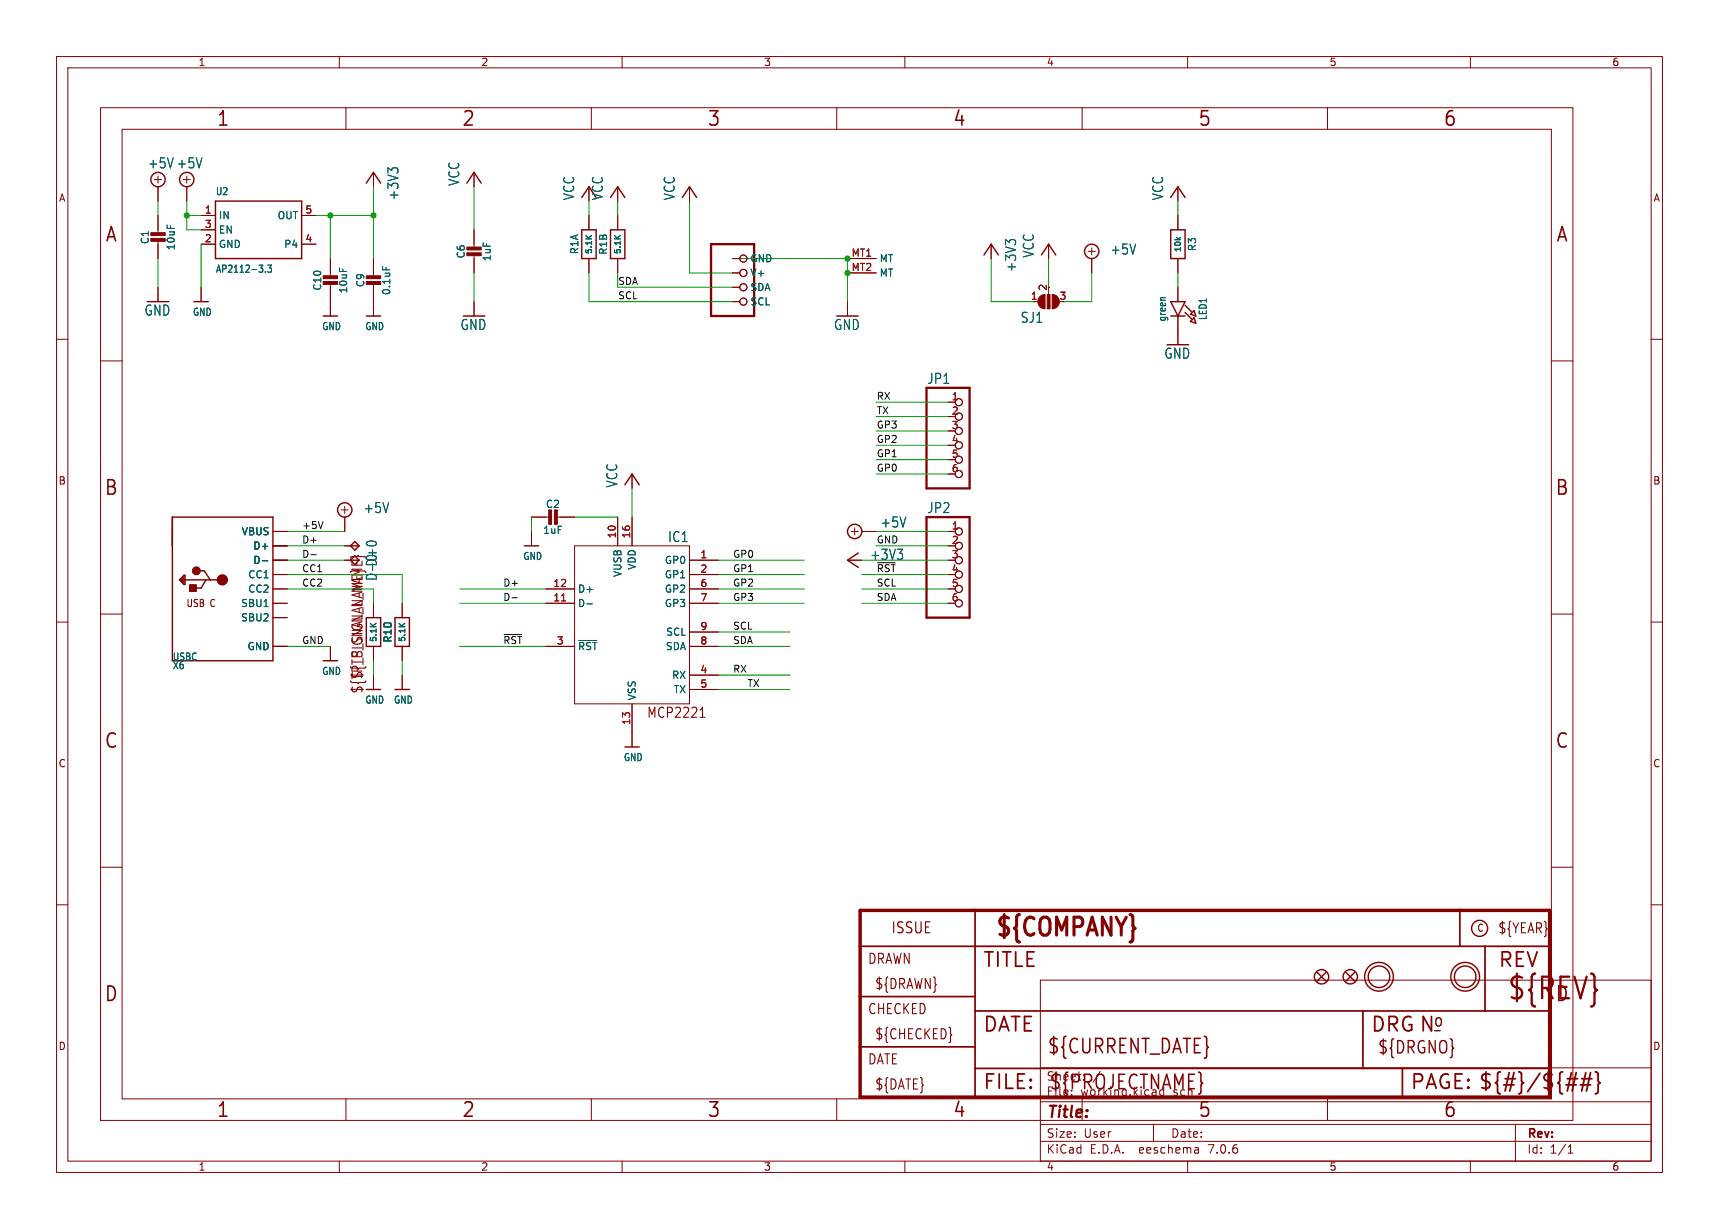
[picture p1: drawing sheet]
<svg xmlns="http://www.w3.org/2000/svg" width="304mm" height="217mm" viewBox="0 0 304 217" stroke-linecap="round" stroke-linejoin="round" font-family="sans-serif">
<g fill="none" stroke="#840000" stroke-width=".18">
<path d="M10 10h284v197.3h-284zM12 12h280v193.3h-280zM17.8 19h260.3v179.1h-260.3zM60 10v2M61.2 19v3.9M104.6 19v3.9M110 10v2M148 19v3.9M160 10v2M191.3 19v3.9M210 10v2M234.7 19v3.9"/>
<path d="M260 10v2M21.6 22.9h252.7v171.4h-252.7zM27.3 31.7h1.3M27.9 31.1v1.3M27.9 33v2.6M27.9 38.1v3.3M32.4 31.7h1.3M33 31.1v1.3M33 33v2.6M35.6 38.1h2.5M53.3 38.1h2.6M66 30.5v2.5"/>
<path d="M83.8 30.5v2.5M104.1 38.1v2.5M109.2 33v2.6M109.2 38.1v2.5M121.9 33v2.6M208.3 33v2.6M208.3 38.1v2.5M10 60h2M27.9 42.4v3.3M27.9 50.8v2.5M35.6 43.2h2.5M35.6 40.6h2.5"/>
<path d="M35.6 50.8v2.5M53.3 43.2h2.6M58.4 45.7v3.3M58.4 50v5.9M66 45.7v3.3M66 50v5.9M83.8 40.6v3.3M83.8 45v3.3M83.8 53.3v2.6M104.1 45.7v2.6M109.2 45.7v2.6M129.5 48.3h1.3"/>
<path d="M129.5 45.7h1.3M129.5 50.8h1.3M129.5 53.3h1.3M149.9 53.3v2.6M149.9 48.3h5M149.9 45.7h5M175.3 43.2v2.5M182.9 53.3h.9M185.4 43.2v2.5M185.4 50.8v2.2M192.4 44.4h1.3M193 43.8v1.3"/>
<path d="M193 45.7v2.6M208.3 45.7v2.6M208.3 50.8v2.5M208.3 55.9v5.1M292 60h2M17.8 63.8h3.8M167.6 71.1h1.3M167.6 76.2h1.3M274.3 63.8h3.8M48.3 94h2.5M48.3 99.1h2.5M48.3 96.5h2.5"/>
<path d="M60.3 90.2h1.3M61 89.5v1.3M61 91.4v2.6M61 99.1h2.5M61 96.5h2.5M94 91.4h3.3M94 94v2.5M98.3 91.4h3.3M101.6 96.5h20.3v28h-20.3zM109.2 91.4v5.1M111.8 83.8v2.6M111.8 91.4v5.1"/>
<path d="M121.9 99.1h5.1M149.9 99.1h2.5M150.5 94h1.3M151.1 93.3v1.3M152.4 94h2.5M167.6 81.3h1.3M167.6 83.8h1.3M167.6 94h1.3M167.6 99.1h1.3M10 110h2M17.8 108.6h3.8M48.3 106.7h2.5"/>
<path d="M48.3 104.1h2.5M48.3 101.6h2.5M48.3 114.3h2.5M48.3 109.2h2.5M58.4 114.3v2.5M66 106.7v2.5M66 114.3v2.5M66 119.4v2.5M71.1 106.7v2.5M71.1 114.3v2.5M71.1 119.4v2.5M96.5 106.7h5.1"/>
<path d="M96.5 104.1h5.1M96.5 114.3h5.1M121.9 106.7h5.1M121.9 104.1h5.1M121.9 101.6h5.1M121.9 114.3h5.1M121.9 119.4h5.1M121.9 111.8h5.1M167.6 106.7h1.3M167.6 104.1h1.3M274.3 108.6h3.8M292 110h2"/>
<path d="M111.8 124.5v7.6M121.9 121.9h5.1M10 160h2M17.8 153.4h3.8M274.3 153.4h3.8M292 160h2M184 173.3h108v32h-108zM61.2 194.3v3.8M104.6 194.3v3.8M148 194.3v3.8M184 198.8h108M184 194.8h108"/>
<path d="M184 188.8h108M191.3 194.3v3.8M204 198.8v3M234.7 194.3v3.8M268 198.8v6.5M60 205.3v2M110 205.3v2M160 205.3v2M184 201.8h108M210 205.3v2M211.8 203l.1 .9M211.9 203.8l-.1 .1"/>
<path d="M211.9 203.3h-.1M260 205.3v2M277.3 203.9h.8M277.3 202.8l.4-.4v1.5"/>
<circle cx="131.4" cy="53.3" r=".63"/>
<circle cx="131.4" cy="45.7" r=".63"/>
<circle cx="131.4" cy="50.8" r=".63"/>
<circle cx="131.4" cy="48.3" r=".63"/>
<circle cx="169.5" cy="73.7" r=".63"/>
<circle cx="169.5" cy="76.2" r=".63"/>
<circle cx="169.5" cy="78.7" r=".63"/>
<circle cx="169.5" cy="71.1" r=".63"/>
<circle cx="169.5" cy="94" r=".63"/>
<circle cx="169.5" cy="96.5" r=".63"/>
<circle cx="169.5" cy="83.8" r=".63"/>
<circle cx="169.5" cy="81.3" r=".63"/>
<circle cx="169.5" cy="99.1" r=".63"/>
<circle cx="169.5" cy="104.1" r=".63"/>
<circle cx="169.5" cy="106.7" r=".63"/>
<circle cx="169.5" cy="101.6" r=".63"/>
</g>
<g fill="none" stroke="#840000" stroke-width=".25">
<path d="M38.1 35.6h15.2v10.1h-15.2zM64.8 32.4l1.2-1.9 1.3 1.9M82.5 32.4l1.3-1.9 1.3 1.9M104.1 33l-1.2 1.9M107.9 34.9l1.3-1.9 1.3 1.9M120.6 34.9l1.3-1.9 1.3 1.9M207 34.9l1.3-1.9 1.2 1.9M34.3 53.3h2.5M57.1 55.9h2.6M64.8 55.9h2.5M102.9 40.6h2.5v5.1h-2.5zM107.9 40.6h2.6v5.1h-2.6z"/>
<path d="M174 45.1l1.3-1.9 1.2 1.9M184.1 45.1l1.3-1.9 1.3 1.9M207 55.9h2.5M207 40.6h2.5v5.1h-2.5zM207 53.3h2.5l-1.2 2.6zM209.5 54l1.3 1.2M209.5 55.2l1.3 1.3M210.5 55.6l.6-.7 .4 1zM210.5 56.8l.6-.6 .4 .9zM30.5 91.4h17.8v25.4h-17.8zM30.5 91.4l-.1 5.1M62.7 95.8l.8 .7-.8 .8-.7-.8z"/>
<path d="M92.7 96.5h2.5M110.5 85.7l1.3-1.9 1.2 1.9M151.8 97.8l-1.9 1.3 1.9 1.2M31.9 102.5l.4-.4v.8l-.2-.2v-.2M32.5 101.7h.2v1.6h-.2l-.8-.8zM32.5 101.7v1.4M32.7 102.5h6.6M35.1 100.9h1l1.1 1.6M36.4 102.5l-.8 1.5h-1.2M57.1 116.8h2.6M64.8 109.2h2.5v5.1h-2.5zM69.8 109.2h2.6v5.1h-2.6z"/>
<path d="M64.8 121.9h2.5M69.8 121.9h2.6M110.5 132.1h2.5M232.9 172l1.5 1.5M234.4 172l-1.5 1.5M238 172l1.5 1.5M239.5 172l-1.5 1.5"/>
<circle cx="27.9" cy="31.7" r="1.27"/>
<circle cx="33" cy="31.7" r="1.27"/>
<circle cx="193" cy="44.4" r="1.27"/>
<circle cx="61" cy="90.2" r="1.27"/>
<circle cx="151.1" cy="94" r="1.27"/>
<circle cx="233.7" cy="172.7" r="1.27"/>
<circle cx="238.8" cy="172.7" r="1.27"/>
<circle cx="243.8" cy="172.7" r="2.54"/>
<circle cx="243.8" cy="172.7" r="1.9"/>
<circle cx="259.1" cy="172.7" r="2.54"/>
<circle cx="259.1" cy="172.7" r="1.9"/>
<circle cx="261.6" cy="164.2" r="1.42"/>
</g>
<g fill="#840000" stroke="#840000" stroke-width=".18">
<path d="M64.8 49.8h2.5v.5h-2.5z"/>
<path d="M64.8 48.8h2.5v.5h-2.5z"/>
<path d="M57.1 49.8h2.6v.5h-2.6z"/>
<path d="M57.1 48.8h2.6v.5h-2.6z"/>
<path d="M82.5 44.7h2.6v.5h-2.6z"/>
<path d="M82.5 43.7h2.6v.5h-2.6z"/>
<path d="M26.7 42.2h2.5v.5h-2.5z"/>
<path d="M26.7 41.1h2.5v.6h-2.5z"/>
<path d="M33.5 103.4h1.2v1.2h-1.2z"/>
<path d="M97 90.2h.5v2.5h-.5z"/>
<path d="M98 90.2h.6v2.5h-.6z"/>
<path d="M183.9 52.4l.4-.2 .5-.1v2.5a1.27 1.27 0 0 1-1.2-.8 1.27 1.27 0 0 1 .3-1.4z"/>
<path d="M185.2 52.1h.5v2.5h-.5z"/>
<path d="M186.1 52.1a1.27 1.27 0 0 1 1.2 1.2 1.27 1.27 0 0 1-1.2 1.3z"/>
<circle cx="34.7" cy="100.9" r=".7"/>
</g>
<path d="M69.3 30.2l-.7-.5v.9M69.4 29.7h.8M46.9 48v.1M47.3 46.9h.7l-.3 .5 .3 .1v.5l-.2 .1-.5-.1M67.6 47.1v.6M178.5 42.9l-.7-.5v.9M178.7 42.4h.7M46.4 99.2h.9M158.7 97.1h.9l-.5 .7M159.5 98v.7M102.3 113.3h3.2M103.8 106.8h.9" fill="none" stroke="#006464" stroke-width=".18"/>
<path d="M125.7 43.2h7.6v12.7h-7.6zM163.8 68.6h7.6v17.8h-7.6zM163.8 91.4h7.6v17.8h-7.6z" fill="none" stroke="#840000" stroke-width=".41"/>
<path d="M123.8 126.8h.9M124.1 125.3l.1-.2v1.7M168.2 182.9l.1 .1-.1 .1" fill="none" stroke="#840000" stroke-width=".19"/>
<path d="M99.3 106.3h.7" fill="none" stroke="#a90000" stroke-width=".18"/>
<circle cx="39.3" cy="102.5" r=".5" fill="none" stroke="#840000" stroke-width="1"/>
<path d="M152.1 161h121.9v33h-121.9z" fill="none" stroke="#840000" stroke-width=".61"/>
<path d="M152.1 176.2h20.3M152.1 167.3h121.9M172.4 161v33M172.4 178.8h101.6M241 178.8v10.1M258.1 161v6.3M262.6 167.3v11.5M152.1 185.1h20.3M172.4 188.9h101.6M248 188.9v5.1" fill="none" stroke="#840000" stroke-width=".3"/>
<path d="M276.9 191.8h1.8M277.1 190.8h1.9M278.7 189.7l-.7 3.2M279.4 191.8h1.9M279.7 190.8h1.8M280.4 189.7l-.7 3.2M281.3 189.7l-.8 3.2M282.1 189.5l.4 .2 .1 .2v1.2l.3 .4-.3 .3v1.2l-.1 .3-.4 .1" fill="none" stroke="#840000" stroke-width=".32"/>
<path d="M55 98.1h.9M57.1 92.2l-.4 1.3M89.1 112.2h3.2M90.5 105.7h1" fill="none" stroke="#0f0f0f" stroke-width=".18"/>
<g fill="none" stroke="#009600" stroke-width=".18">
<path d="M27.9 35.6v2.5M33 35.6v5h2.6M33 38.1h2.6M55.9 38.1h10.1M58.4 38.1v7.6M66 33v12.7M83.8 33v7.6M104.1 35.6v2.5M109.2 35.6v2.5M121.9 35.6v12.7h7.6M208.3 35.6v2.5M27.9 45.7v5.1"/>
<path d="M35.6 43.2v7.6M83.8 48.3v5M104.1 48.3v5h25.4M109.2 48.3v2.5h20.3M129.5 45.7h20.4v7.6M175.3 45.7v7.6h7.6M185.4 45.7v5.1M193 48.3v5h-5M208.3 48.3v2.5M154.9 73.7h12.7M154.9 76.2h12.7M154.9 71.1h12.7"/>
<path d="M154.9 78.7h12.7M50.8 96.5h10.2M50.8 94h10.2M50.8 99.1h10.2M94 91.4v2.6M101.6 91.4h7.6M111.8 86.4v5M127 99.1h15.2M152.4 99.1h15.2M154.9 96.5h12.7M154.9 94h12.7M154.9 81.3h12.7"/>
<path d="M154.9 83.8h12.7M50.8 104.1h15.2v2.6M50.8 101.6h20.3v5.1M50.8 114.3h7.6M66 116.8v2.6M71.1 116.8v2.6M81.3 104.1h15.2M81.3 114.3h15.2M81.3 106.7h15.2M127 104.1h15.2M127 101.6h15.2M127 114.3h12.7"/>
<path d="M127 106.7h15.2M127 119.4h12.7M127 111.8h12.7M152.4 104.1h15.2M152.4 101.6h15.2M152.4 106.7h15.2M127 121.9h12.7"/>
</g>
<g fill="#009600" stroke="#009600" stroke-width=".18">
<circle cx="66" cy="38.1" r=".46"/>
<circle cx="58.4" cy="38.1" r=".46"/>
<circle cx="149.9" cy="48.3" r=".46"/>
<circle cx="33" cy="38.1" r=".46"/>
<circle cx="149.9" cy="45.7" r=".46"/>
</g>
<text font-size="5.3" fill="#840000" x="266.4" y="177.3">${REV}</text>
<text font-size="4.4" fill="#840000" x="175.7" y="166.3">${COMPANY}</text>
<g font-size="3.5" fill="#840000">
<text x="38.2" y="22.7">1</text>
<text x="81.6" y="22.7">2</text>
<text x="125" y="22.7">3</text>
<text x="168.4" y="22.7">4</text>
<text x="211.8" y="22.7">5</text>
<text x="255.1" y="22.7">6</text>
<text x="18.5" y="43.1">A</text>
<text x="275" y="43.1">A</text>
<text x="18.3" y="87.9">B</text>
<text x="274.9" y="87.9">B</text>
<text x="18.3" y="132.7">C</text>
<text x="274.9" y="132.7">C</text>
<text x="173.7" y="171.4">TITLE</text>
<text x="264.8" y="171.4">REV</text>
<text x="18.3" y="177.4">D</text>
<text x="274.9" y="177.4">D</text>
<text x="173.7" y="182.9">DATE</text>
<text x="242.3" y="182.9">DRG N</text>
<text x="185.1" y="186.7">${CURRENT_DATE}</text>
<text x="38.2" y="197.9">1</text>
<text x="81.6" y="197.9">2</text>
<text x="125" y="197.9">3</text>
<text x="168.4" y="197.9">4</text>
<text x="173.7" y="193">FILE:</text>
<text x="185.4" y="193">${PROJECTNAME}</text>
<text x="211.8" y="197.9">5</text>
<text x="249.3" y="193">PAGE: ${#}/${##}</text>
<text x="255.1" y="197.9">6</text>
</g>
<g font-size="3" fill="#840000">
<text x="253.4" y="181.9">o</text>
<text x="243.5" y="186.6">${DRGNO}</text>
</g>
<text font-size="2.8" fill="#840000" x="185" y="198.2">Title:</text>
<text font-size="2.7" fill="#840000" x="157.5" y="165.3">ISSUE</text>
<g font-size="2.5" fill="#006464">
<text x="26.1" y="30">+5V +5V</text>
<text x="70.7" y="35.5" transform="rotate(-90 70.7 35.5)">+3V3</text>
<text x="81.4" y="33" transform="rotate(-90 81.4 33)">VCC</text>
<text x="101.7" y="35.5" transform="rotate(-90 101.7 35.5)">VCC</text>
<text x="106.8" y="35.5" transform="rotate(-90 106.8 35.5)">VCC</text>
<text x="119.5" y="35.5" transform="rotate(-90 119.5 35.5)">VCC</text>
<text x="205.9" y="35.5" transform="rotate(-90 205.9 35.5)">VCC</text>
<text x="183" y="45.7" transform="rotate(-90 183 45.7)">VCC</text>
<text x="196.3" y="45.2">+5V</text>
<text x="179.9" y="48.2" transform="rotate(-90 179.9 48.2)">+3V3</text>
<text x="25.5" y="56">GND</text>
<text x="81.3" y="58.6">GND</text>
<text x="147.4" y="58.6">GND</text>
<text x="180.4" y="57.3">SJ1</text>
<text x="205.8" y="63.6">GND</text>
<text x="163.9" y="68.1">JP1</text>
<text x="109.4" y="86.3" transform="rotate(-90 109.4 86.3)">VCC</text>
<text x="64.2" y="90.9">+5V</text>
<text x="155.6" y="93.5">+5V</text>
<text x="163.9" y="90.9">JP2</text>
<text x="118" y="96.1">IC1</text>
<text x="153.8" y="99.2">+3V3</text>
<text x="66.9" y="102.8" transform="rotate(-90 66.9 102.8)">D-0D+0</text>
</g>
<g font-size="2.5" fill="#840000">
<text x="64.4" y="122.8" transform="rotate(-90 64.4 122.8)">${TP_SIGNAL_NAME}</text>
<text x="64.4" y="120.2" transform="rotate(-90 64.4 120.2)">${TP_SIGNAL_NAME}</text>
<text x="114.3" y="127.2">MCP2221</text>
<text x="264.8" y="165.3">${YEAR}</text>
<text x="153.4" y="170.7">DRAWN</text>
<text x="153.4" y="179.6">CHECKED</text>
<text x="154.6" y="175.2">${DRAWN}</text>
<text x="154.6" y="184">${CHECKED}</text>
<text x="153.4" y="188.5">DATE</text>
<text x="154.6" y="192.9">${DATE}</text>
</g>
<g font-size="2.1" fill="#840000">
<text x="185" y="191.3">Sheet:</text>
<text x="193.2" y="191.3">/</text>
<text x="185" y="194">File:</text>
<text x="191" y="194">working.kicad_sch</text>
<text x="185" y="201.4">Size:</text>
<text x="191.6" y="201.4">User</text>
<text x="207" y="201.4">Date:</text>
<text x="270" y="201.6">Rev:</text>
<text x="185" y="204.2">KiCad</text>
<text x="192.7" y="204.2">E.D.A.</text>
<text x="201.6" y="204.2">eeschema</text>
<text x="213.9" y="204.2">7.0.6</text>
<text x="270" y="204.2">Id:</text>
<text x="274" y="204.2">1/1</text>
</g>
<g font-size="1.8" fill="#840000">
<text x="35" y="11.9">1</text>
<text x="85" y="11.9">2</text>
<text x="135" y="11.9">3</text>
<text x="185" y="11.9">4</text>
<text x="235" y="11.9">5</text>
<text x="285" y="11.9">6</text>
<text x="10.3" y="35.9">A</text>
<text x="292.3" y="35.9">A</text>
<text x="10.3" y="85.9">B</text>
<text x="292.2" y="85.9">B</text>
<text x="32.9" y="107.5">USB C</text>
<text x="10.3" y="135.9">C</text>
<text x="292.2" y="135.9">C</text>
<text x="261.1" y="165">C</text>
<text x="10.3" y="185.9">D</text>
<text x="292.2" y="185.9">D</text>
<text x="35" y="207.2">1</text>
<text x="85" y="207.2">2</text>
<text x="135" y="207.2">3</text>
<text x="185" y="207.2">4</text>
<text x="235" y="207.2">5</text>
<text x="285" y="207.2">6</text>
</g>
<g font-size="1.8" fill="#006464">
<text x="38.1" y="34.7">U2</text>
<text x="38.6" y="39">IN</text>
<text x="38.6" y="41.5">EN</text>
<text x="49" y="39">OUT</text>
<text x="26.5" y="43.3" transform="rotate(-90 26.5 43.3)">C1</text>
<text x="31.1" y="44.4" transform="rotate(-90 31.1 44.4)">10uF</text>
<text x="38.6" y="44">GND</text>
<text x="50.1" y="44">P4</text>
<text x="82.4" y="45.8" transform="rotate(-90 82.4 45.8)">C6</text>
<text x="87" y="46.3" transform="rotate(-90 87 46.3)">1uF</text>
<text x="102.5" y="45.1" transform="rotate(-90 102.5 45.1)">R1A</text>
<text x="107.5" y="45.2" transform="rotate(-90 107.5 45.2)">R1B</text>
<text x="132.6" y="46.6">GND</text>
<text x="155.4" y="46.6">MT</text>
<text x="211.7" y="44.5" transform="rotate(-90 211.7 44.5)">R3</text>
<text x="38.1" y="48.4">AP2112-3.3</text>
<text x="57" y="51.5" transform="rotate(-90 57 51.5)">C10</text>
<text x="61.6" y="52" transform="rotate(-90 61.6 52)">10uF</text>
<text x="64.6" y="50.9" transform="rotate(-90 64.6 50.9)">C9</text>
<text x="69.2" y="52.3" transform="rotate(-90 69.2 52.3)">0.1uF</text>
<text x="132.6" y="49.1">V+</text>
<text x="132.6" y="51.7">SDA</text>
<text x="155.4" y="49.1">MT</text>
<text x="34" y="56">GND</text>
<text x="56.9" y="58.6">GND</text>
<text x="64.5" y="58.6">GND</text>
<text x="132.6" y="54.2">SCL</text>
<text x="206.3" y="57" transform="rotate(-90 206.3 57)">green</text>
<text x="213.6" y="56.7" transform="rotate(-90 213.6 56.7)">LED1</text>
<text x="42.7" y="94.8">VBUS</text>
<text x="95.9" y="94.6">1uF</text>
<text x="96.4" y="90">C2</text>
<text x="44.7" y="97.4">D+</text>
<text x="44.7" y="99.9">D-</text>
<text x="92.4" y="99.2">GND</text>
<text x="112.6" y="100.9" transform="rotate(-90 112.6 100.9)">VDD</text>
<text x="117.5" y="99.9">GP0</text>
<text x="42.5" y="107.5">SBU1</text>
<text x="43.8" y="102.5">CC1</text>
<text x="43.8" y="105">CC2</text>
<text x="102.1" y="107.5">D-</text>
<text x="102.1" y="105">D+</text>
<text x="110.1" y="102.1" transform="rotate(-90 110.1 102.1)">VUSB</text>
<text x="117.5" y="102.5">GP1</text>
<text x="117.5" y="105">GP2</text>
<text x="117.5" y="107.5">GP3</text>
<text x="42.5" y="110.1">SBU2</text>
<text x="69.4" y="113.7" transform="rotate(-90 69.4 113.7)">R1C</text>
<text x="69.4" y="111.5" transform="rotate(-90 69.4 111.5)">D</text>
<text x="117.7" y="112.6">SCL</text>
<text x="30.5" y="118.5">X6</text>
<text x="30.5" y="117">USBC</text>
<text x="43.7" y="115.2">GND</text>
<text x="56.9" y="119.5">GND</text>
<text x="102.1" y="115.2">~{RST}</text>
<text x="117.6" y="115.2">SDA</text>
<text x="64.5" y="124.6">GND</text>
<text x="69.6" y="124.6">GND</text>
<text x="112.6" y="124" transform="rotate(-90 112.6 124)">VSS</text>
<text x="118.7" y="120.2">RX</text>
<text x="119" y="122.8">TX</text>
<text x="110.2" y="134.8">GND</text>
</g>
<g font-size="1.8" fill="#a90000">
<text x="36.1" y="37.8">1</text>
<text x="36.1" y="40.4">3</text>
<text x="53.9" y="37.8">5</text>
<text x="36.1" y="42.9">2</text>
<text x="53.9" y="42.9">4</text>
<text x="150.5" y="45.5">MT1</text>
<text x="150.5" y="48">MT2</text>
<text x="182.2" y="53.1">1</text>
<text x="185.2" y="51.5" transform="rotate(-90 185.2 51.5)">2</text>
<text x="187.3" y="53.1">3</text>
<text x="168.2" y="70.9">1</text>
<text x="168.2" y="73.4">2</text>
<text x="168.2" y="75.9">3</text>
<text x="168.2" y="78.5">4</text>
<text x="168.2" y="81">5</text>
<text x="168.2" y="83.6">6</text>
<text x="109" y="95.3" transform="rotate(-90 109 95.3)">10</text>
<text x="111.5" y="95.3" transform="rotate(-90 111.5 95.3)">16</text>
<text x="168.2" y="93.7">1</text>
<text x="123.8" y="98.8">1</text>
<text x="123.8" y="101.3">2</text>
<text x="168.2" y="96.3">2</text>
<text x="168.2" y="98.8">3</text>
<text x="168.2" y="101.3">4</text>
<text x="97.7" y="106.4">11</text>
<text x="97.7" y="103.9">12</text>
<text x="123.8" y="103.9">6</text>
<text x="123.8" y="106.4">7</text>
<text x="168.2" y="103.9">5</text>
<text x="168.2" y="106.4">6</text>
<text x="123.8" y="111.5">9</text>
<text x="98.4" y="114">3</text>
<text x="123.8" y="119.1">4</text>
<text x="123.8" y="114">8</text>
<text x="123.8" y="121.7">5</text>
<text x="111.5" y="128.3" transform="rotate(-90 111.5 128.3)">13</text>
</g>
<g font-size="1.7" fill="#0f0f0f">
<text x="109.2" y="53">SCL</text>
<text x="109.2" y="50.5">SDA</text>
<text x="154.9" y="70.8">RX</text>
<text x="154.9" y="73.3">TX</text>
<text x="154.9" y="75.9">GP3</text>
<text x="154.9" y="78.4">GP2</text>
<text x="154.9" y="80.9">GP1</text>
<text x="154.9" y="83.5">GP0</text>
<text x="53.3" y="93.6">+5V</text>
<text x="53.3" y="98.7">D-</text>
<text x="53.3" y="96.2">D+</text>
<text x="53.3" y="101.3">CC1</text>
<text x="129.5" y="101.3">GP1</text>
<text x="129.5" y="98.7">GP0</text>
<text x="154.9" y="96.2">GND</text>
<text x="154.9" y="101.3">~{RST}</text>
<text x="53.3" y="103.8">CC2</text>
<text x="88.9" y="106.3">D-</text>
<text x="88.9" y="103.8">D+</text>
<text x="129.5" y="103.8">GP2</text>
<text x="129.5" y="106.3">GP3</text>
<text x="154.9" y="103.8">SCL</text>
<text x="154.9" y="106.3">SDA</text>
<text x="53.3" y="114">GND</text>
<text x="88.9" y="114">~{RST}</text>
<text x="129.5" y="114">SDA</text>
<text x="129.5" y="111.4">SCL</text>
<text x="129.5" y="119">RX</text>
<text x="132.1" y="121.6">TX</text>
</g>
<g font-size="1.4" fill="#006464">
<text x="105" y="45.1" transform="rotate(-90 105 45.1)">5.1K</text>
<text x="110" y="45.1" transform="rotate(-90 110 45.1)">5.1K</text>
<text x="209.1" y="44.8" transform="rotate(-90 209.1 44.8)">10k</text>
<text x="66.9" y="113.7" transform="rotate(-90 66.9 113.7)">5.1K</text>
<text x="71.9" y="113.7" transform="rotate(-90 71.9 113.7)">5.1K</text>
</g>
</svg>
